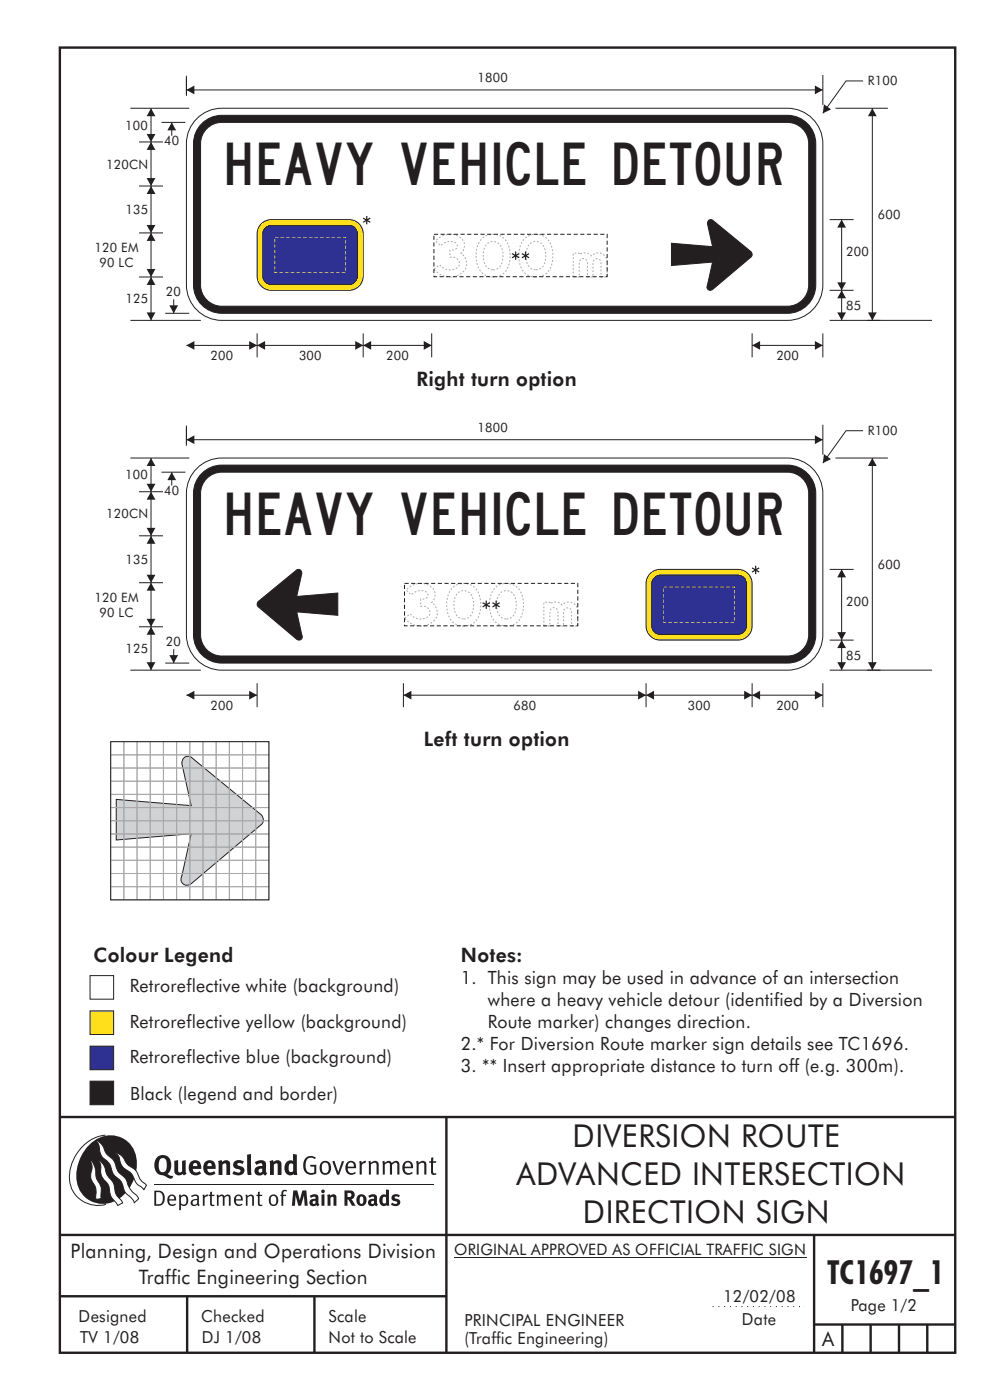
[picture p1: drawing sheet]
<svg xmlns="http://www.w3.org/2000/svg" width="210mm" height="297mm" viewBox="0 0 210 297" stroke-linecap="round" stroke-linejoin="round" font-family="sans-serif">
<g fill="none" stroke="#231f20" stroke-width=".51">
<path d="M12.7 10.1h189.9v276.9h-189.9zM12.7 237h189.8M94.7 236.9v50.1M12.7 262h190M12.7 275h82M39.7 275v12M66.7 275v12M172.7 262v25M172.7 281h30M178.7 281v6M184.7 281v6M190.7 281v6"/>
<path d="M196.7 281v6"/>
</g>
<path d="M151.2 277.2h19.5" fill="none" stroke="#231f20" stroke-width=".21" stroke-dasharray=".2 1" stroke-linecap="butt"/>
<path d="M96.3 266.7h74.7" fill="none" stroke="#231f20" stroke-width=".21"/>
<g fill="#231f20">
<path d="M64.9 245.6a1.61 1.61 0 0 1 2.1 0l-.2 .3a1.17 1.17 0 0 0-1.4-.2 1.17 1.17 0 0 0-.6 1.3 1.42 1.42 0 0 0 1.2 1.8l.7-.1v-1.2h-.8l-.1-.4h1.3v1.8a1.82 1.82 0 0 1-2.2 0 1.82 1.82 0 0 1-.6-2.1l.2-.7z" fill-rule="evenodd"/>
<path d="M68.2 246.5a1.77 1.77 0 0 0 .4 2.7 1.39 1.39 0 0 0 1.4-.5 1.39 1.39 0 0 0 .2-1.5 1.19 1.19 0 0 0-2-.7zM68.5 246.8a.83 .83 0 0 1 1 .1 .83 .83 0 0 1 .2 .9 .75 .75 0 0 1-.6 1.1 .75 .75 0 0 1-.8-.9v-.9z" fill-rule="evenodd"/>
<path d="M70.5 246.3h.4l.8 2.4 .8-2.4h.5l-1.1 2.9h-.4z" fill-rule="evenodd"/>
<path d="M73.6 246.7a1.74 1.74 0 0 0 .5 2.5l.9-.1 .5-.2-.2-.3a.89 .89 0 0 1-1.1 .2 .89 .89 0 0 1-.4-1h1.7a1.15 1.15 0 0 0-.4-1.4 1.15 1.15 0 0 0-1.5 .3zM74 246.8a.67 .67 0 0 1 .8-.1 .67 .67 0 0 1 .3 .8h-1.3z" fill-rule="evenodd"/>
<path d="M76.2 246.4l.4-.1 .1 .4 .5-.4h.5l-.2 .5a.61 .61 0 0 0-.8 .6v1.8h-.4z" fill-rule="evenodd"/>
<path d="M78.1 246.4l.5-.1 .1 .4a.89 .89 0 0 1 .9-.4 .89 .89 0 0 1 .7 .7v2.2h-.4v-2.2l-.1-.2-.3-.1-.8 .3v2.2h-.4z" fill-rule="evenodd"/>
<path d="M81.1 246.4l.4-.1 .1 .4a.83 .83 0 0 1 .8-.4 .83 .83 0 0 1 .7 .4 .86 .86 0 0 1 .9-.4 .86 .86 0 0 1 .7 .7v2.2h-.4l-.1-2.4a.5 .5 0 0 0-.8 .1l-.2 .2v2.1h-.5v-2.3l-.4-.2-.7 .3v2.2h-.4z" fill-rule="evenodd"/>
<path d="M85.7 246.7a1.74 1.74 0 0 0 .5 2.5l.9-.1 .5-.2-.2-.3a.89 .89 0 0 1-1.1 .2 .89 .89 0 0 1-.4-1h1.7a1.15 1.15 0 0 0-.5-1.4 1.15 1.15 0 0 0-1.4 .3zM86 246.8a.67 .67 0 0 1 .9-.1 .67 .67 0 0 1 .3 .8h-1.3z" fill-rule="evenodd"/>
<path d="M88.3 246.4l.4-.1 .1 .4a.89 .89 0 0 1 .9-.4 .89 .89 0 0 1 .7 .7v2.2h-.4v-2.2l-.1-.2-.3-.1-.8 .3v2.2h-.4z" fill-rule="evenodd"/>
<path d="M91.5 245.6l.4-.1v.8h.7l-.2 .4h-.5v2.1l.1 .1h.5l.1 .3a.71 .71 0 0 1-1.2-.6v-1.9h-.3v-.4h.3z" fill-rule="evenodd"/>
<path d="M37 246.3l.8-.2v2a.46 .46 0 0 0 .2 .6 .46 .46 0 0 0 .6-.2v-2.2l.8-.2v2.4l.2 .5-.6 .3-.2-.3a1.03 1.03 0 0 1-1.2 .3 1.03 1.03 0 0 1-.6-1.1z" fill-rule="evenodd"/>
<path d="M40.4 246.5a1.64 1.64 0 0 0 0 2.3 1.64 1.64 0 0 0 2.3 .1l-.4-.4a.78 .78 0 0 1-.9 .2 .78 .78 0 0 1-.5-.7h1.8a1.37 1.37 0 0 0-.6-1.7 1.37 1.37 0 0 0-1.7 .2zM41 246.9a.48 .48 0 0 1 .7-.1 .48 .48 0 0 1 .2 .6h-1z" fill-rule="evenodd"/>
<path d="M43.5 246.5a1.65 1.65 0 0 0-.2 2 1.65 1.65 0 0 0 1.9 .7l.5-.3-.3-.4a.78 .78 0 0 1-.9 .3 .78 .78 0 0 1-.5-.8h1.8a1.37 1.37 0 0 0-.6-1.7 1.37 1.37 0 0 0-1.7 .2zM44.1 246.9a.48 .48 0 0 1 .6-.1 .48 .48 0 0 1 .2 .6h-.9z" fill-rule="evenodd"/>
<path d="M46.3 246.3l.7-.2 .1 .4a.95 .95 0 0 1 1-.3 .95 .95 0 0 1 .7 .8v2.3h-.8v-2.3l-.3-.2-.5 .3v2.2h-.8z" fill-rule="evenodd"/>
<path d="M49.7 246.5a1.73 1.73 0 0 1 2-.1l-.2 .5-.6-.2a.42 .42 0 0 0-.6 .3l.2 .2a1.23 1.23 0 0 1 1.4 1.1 1.47 1.47 0 0 1-2.3 .9l-.3-.2 .3-.6 .7 .3a.47 .47 0 0 0 .7-.3 .87 .87 0 0 0-1-.5l-.4-.2-.1-.4z" fill-rule="evenodd"/>
<path d="M54.1 246.5l.3 .6 .3-.2a.62 .62 0 0 1 .9 .1v.4a1.21 1.21 0 0 0-1.3 .3 1.21 1.21 0 0 0-.2 1.3 1.19 1.19 0 0 0 1.7 0l.5 .4 .4-.5-.3-.3v-1.4a.96 .96 0 0 0-1.3-1.1zM55 248l.6-.1v.7a.43 .43 0 0 1-.6 .1 .43 .43 0 0 1 0-.7z" fill-rule="evenodd"/>
<path d="M57.2 246.3l.7-.2 .1 .4a.95 .95 0 0 1 1-.3 .95 .95 0 0 1 .7 .8v2.3h-.8v-2.3l-.3-.2-.5 .3v2.2h-.8z" fill-rule="evenodd"/>
<path d="M62.2 244.8v1.5a1.29 1.29 0 0 0-1.4 .2 1.29 1.29 0 0 0-.5 1.3 1.24 1.24 0 0 0 .5 1.3 1.24 1.24 0 0 0 1.5 0l.1 .2h.7l-.1-4.4zM61.5 246.9l.4-.1 .3 .2v1.5l-.3 .1a.48 .48 0 0 1-.6-.4 1.52 1.52 0 0 1 .2-1.3z" fill-rule="evenodd"/>
<path d="M52.4 245l.8-.2 .2 4.5h-.8l-.1-.2z" fill-rule="evenodd"/>
</g>
<path d="M22.4 240.8a9 9 0 0 0-7.4 10.9 6.2 6.2 0 0 0 7.5 3.8M32.7 251.4h59.4" fill="none" stroke="#231f20" stroke-width=".21"/>
<path d="M19.1 242.7a5.7 5.7 0 0 1 6.5-1.4 5.7 5.7 0 0 1 3.4 5.7 8.6 8.6 0 0 1-6.2 8.3 5.7 5.7 0 0 1-6.5-7 9.9 9.9 0 0 1 2.8-5.6z" fill-rule="evenodd" fill="#231f20"/>
<path d="M24.4 244.5a3.1 3.1 0 0 1 2.3 2.2l.8 .7a3.2 3.2 0 0 1 2 2.4l.4 .6 1.2 1.1-.6 .9-.2-.3a3.5 3.5 0 0 1-1.9-2.1 3.8 3.8 0 0 0-2.1-2.2 3.5 3.5 0 0 1-1-2.2zM20.4 241.9a3.4 3.4 0 0 1 1.9 2.4l.7 .9a3.3 3.3 0 0 1 1.7 2.6 4.4 4.4 0 0 0 1.7 2l.3 .3a6.1 6.1 0 0 0 2.5 3.7l.2 .5-.9 .9a6.1 6.1 0 0 0-1.9-2.3l-.4-.7a3.6 3.6 0 0 0-1.9-2.8l-.6-1a3.6 3.6 0 0 0-1.9-2.8 3.7 3.7 0 0 1-.8-2.4zM21 246.1a3.4 3.4 0 0 1 1.5 2.7l.6 1a3.8 3.8 0 0 1 1.4 3.1l.3 .7 1.2 1.6-1 .5-.5-.7a3.2 3.2 0 0 1-1.3-2.8 4.3 4.3 0 0 0-1.4-2.2 4.7 4.7 0 0 1-.5-3zM19.2 246.1a5.1 5.1 0 0 1 1.2 3.7l.3 .7a3.1 3.1 0 0 1 .7 2.9l.1 .9-1.1 .2-.1-.8a3.5 3.5 0 0 0-.9-3.3 3.6 3.6 0 0 1 .1-2.5z" fill-rule="evenodd" fill="#fff" stroke="#231f20" stroke-width=".21"/>
<g fill="#231f20">
<path d="M33.4 245.5a2.51 2.51 0 0 0 .4 3.7l.8 .1a2.78 2.78 0 0 0 2 .7l.2-.6h-.6l-.7-.3a2.56 2.56 0 0 0 0-3.8 1.83 1.83 0 0 0-2.1 .2zM34 245.8a.87 .87 0 0 1 1 .1 .87 .87 0 0 1 .4 .9v.4a1.17 1.17 0 0 1-.9 1.5l-.3-.1a2.38 2.38 0 0 1-.2-2.8z" fill-rule="evenodd"/>
<path d="M33.1 252.9v2.6a1.12 1.12 0 0 0 1.2-.3 1.12 1.12 0 0 0 .2-1.2l-.1-.5-.3-.5zM32.7 252.6h1.1a1.67 1.67 0 0 1 1.2 1.6 1.67 1.67 0 0 1-1.3 1.6h-1zM36.1 253.9l-.2 .5h1.1a.55 .55 0 0 0-.3-.6 .55 .55 0 0 0-.6 .1zM35.8 253.7a.95 .95 0 0 1 1.2-.1 .95 .95 0 0 1 .4 1.1h-1.5a.72 .72 0 0 0 .4 .8 .72 .72 0 0 0 .9-.2l.1 .3a1.15 1.15 0 0 1-1.5 0 1.15 1.15 0 0 1-.2-1.5zM38.4 254.1v1.1a.7 .7 0 0 0 .9 .2 .7 .7 0 0 0 .2-.9 .61 .61 0 0 0-.4-.7 .61 .61 0 0 0-.7 .3zM38 253.5l.3-.1 .1 .4a.95 .95 0 0 1 1.2-.2 .95 .95 0 0 1 .3 1.2 .92 .92 0 0 1-.5 .9 .92 .92 0 0 1-1-.1v1.1l-.4 .1zM40.9 254.8a.5 .5 0 0 0 .2 .8 .5 .5 0 0 0 .7-.4v-.6zM40.5 253.7a1 1 0 0 1 1.7 .3v1.4l.2 .2-.2 .3-.3-.4a.78 .78 0 0 1-1.4 0 .78 .78 0 0 1 .8-1.1h.5a.58 .58 0 0 0-.3-.7 .58 .58 0 0 0-.7 .2zM43 253.5l.3-.1 .1 .4 .3-.3 .5-.1-.2 .4a.52 .52 0 0 0-.6 .5v1.5h-.4zM44.6 252.9l.4-.1-.1 .7h.6l-.1 .2h-.5v1.5a.35 .35 0 0 0 .6 .3v.3a.57 .57 0 0 1-.6 .1 .57 .57 0 0 1-.3-.6v-1.6h-.3v-.2h.3zM45.9 253.5l.4-.1 .1 .4 .2-.2a.64 .64 0 0 1 1 .2 .7 .7 0 0 1 .8-.4 .7 .7 0 0 1 .5 .6v1.8h-.4v-1.7l-.2-.4-.7 .4v1.7h-.3v-1.7a.38 .38 0 0 0-.3-.4 .38 .38 0 0 0-.5 .2l-.1 .2v1.7h-.4zM50.2 253.9l-.2 .5h1.1a.55 .55 0 0 0-.2-.6 .55 .55 0 0 0-.7 .1zM49.9 253.7a.95 .95 0 0 1 1.2-.1 .95 .95 0 0 1 .4 1.1h-1.5a.72 .72 0 0 0 .4 .8 .72 .72 0 0 0 .9-.2l.1 .3a1.15 1.15 0 0 1-1.5 0 1.15 1.15 0 0 1-.2-1.5zM52.1 253.5l.3-.1 .1 .4a.72 .72 0 0 1 .8-.4 .72 .72 0 0 1 .6 .6v1.8h-.4v-1.6a.45 .45 0 0 0-.3-.5 .45 .45 0 0 0-.5 .2l-.2 .2v1.7h-.3zM54.7 252.9l.4-.1v.7h.6l-.1 .2h-.5v1.5a.35 .35 0 0 0 .5 .3v.3a.57 .57 0 0 1-.6 .1 .57 .57 0 0 1-.3-.6v-1.6h-.3v-.2h.3zM57.6 253.8l-.2 .8a.65 .65 0 0 0 .3 .8 .65 .65 0 0 0 .8-.2l.1-.1a.93 .93 0 0 0-.7-1.4zM57.3 253.7a1.12 1.12 0 0 1 1.4 0 1.12 1.12 0 0 1 .2 1.5 1.01 1.01 0 0 1-1.2 .6 1.01 1.01 0 0 1-.7-1.2zM59.9 252.6l.5-.2 .5 .1-.2 .3-.3-.1-.3 .2v.6h.6l-.1 .2h-.5v2.1h-.4v-2.1h-.2v-.2h.2zM62.2 252.5l-.3 3.3h.7l.1-2.3 .6 2.3h.5l.7-2.3 .1 2.3h.7l-.3-3.3h-.9l-.5 2.2-.5-2.2zM65.7 253.7l.3 .4a.51 .51 0 0 1 .5-.3 .51 .51 0 0 1 .4 .4v.1a.88 .88 0 0 0-1.1 .3 .88 .88 0 0 0 .2 1.2 .9 .9 0 0 0 1.1-.2l.3 .3 .4-.4-.3-.3v-1a.87 .87 0 0 0-.4-.9 .87 .87 0 0 0-1 .2zM66.4 254.8l.5-.1v.6l-.1 .1h-.3l-.2-.2zM68.2 253.4v2.4h.6v-2.5zM68.1 252.7a.4 .4 0 0 0 .8 0 .4 .4 0 0 0-.8 0zM69.4 253.5l.1 2.3h.6v-1.7a.33 .33 0 0 1 .4-.2 .33 .33 0 0 1 .2 .3v1.6h.7v-1.8a.75 .75 0 0 0-.6-.6 .75 .75 0 0 0-.8 .2v-.3zM73.1 252.5v3.3h.6v-1.4l.3 .3 .7 1.1h.7l-.9-1.4a.94 .94 0 0 0 .7-1 .94 .94 0 0 0-.9-.9zM73.7 253.1a.51 .51 0 0 1 .7 .1 .51 .51 0 0 1-.1 .7h-.6zM75.9 253.7a1.19 1.19 0 0 0-.1 1.7 1.19 1.19 0 0 0 1.7 0 1.19 1.19 0 0 0 0-1.6 1.19 1.19 0 0 0-1.6-.1zM76.5 253.9l.2-.1a.99 .99 0 0 1 0 1.6 1.06 1.06 0 0 1-.2-1.5zM78.1 253.7l.3 .4a.51 .51 0 0 1 .5-.3 .51 .51 0 0 1 .4 .4v.1a.88 .88 0 0 0-1.1 .3 .88 .88 0 0 0 .2 1.2 .9 .9 0 0 0 1.1-.2l.3 .3 .4-.4-.2-.3v-1a.87 .87 0 0 0-.5-.9 .87 .87 0 0 0-1 .2zM78.9 254.8l.4-.1v.6l-.1 .1h-.3l-.2-.2zM81.9 252.3v1.2a1.2 1.2 0 0 0-1.4 .6 1.2 1.2 0 0 0 .2 1.4l.5 .3 .8-.1v.1h.6l-.1-3.4zM81.4 253.9l.5 .1-.1 1.2a.46 .46 0 0 1-.5 0 .46 .46 0 0 1-.2-.6zM83.3 253.5a.79 .79 0 0 0-.2 1 .79 .79 0 0 0 1 .4 .33 .33 0 0 1 0 .5 .33 .33 0 0 1-.5-.1l-.5-.2-.2 .5a1.15 1.15 0 0 0 1.2 .3 1.15 1.15 0 0 0 .8-1 1.49 1.49 0 0 0-1.2-.8 .4 .4 0 0 1 .3-.3 .4 .4 0 0 1 .4 .1l.2 .1 .2-.4a1.47 1.47 0 0 0-1.5-.1z" fill-rule="evenodd"/>
</g>
<path d="M19.1 221.9h5v5h-5z" fill-rule="evenodd" fill="#2e3092" stroke="#231f20" stroke-width=".21"/>
<path d="M19.1 214.5h5v5h-5z" fill-rule="evenodd" fill="#ffdf1b" stroke="#231f20" stroke-width=".21"/>
<path d="M19.1 229.4h5v5h-5z" fill-rule="evenodd" fill="#231f20" stroke="#231f20" stroke-width=".21"/>
<path d="M19.1 207h5v5h-5z" fill-rule="evenodd" fill="#fff" stroke="#231f20" stroke-width=".21"/>
<path d="M24.7 169.6l15.9 1.3-2-8.9a1.31 1.31 0 0 1 .7-1.4 1.31 1.31 0 0 1 1.6 .3l14.2 11.7a1.48 1.48 0 0 1 .1 2.5l-14.5 12.3a1.31 1.31 0 0 1-1.8 .2 1.31 1.31 0 0 1-.3-1.8l2-8.9-15.9 1.3z" fill-rule="evenodd" fill="#d1d2d4" stroke="#231f20" stroke-width=".21"/>
<g fill="none" stroke="#a8a9ad" stroke-width=".21">
<path d="M23.5 157.3h2.8v2.8h-2.8zM26.3 157.3h2.8v2.8h-2.8zM29.1 157.3h2.8v2.8h-2.8zM31.9 157.3h2.8v2.8h-2.8zM34.7 157.3h2.8v2.8h-2.8zM37.5 157.3h2.8v2.8h-2.8zM40.3 157.3h2.8v2.8h-2.8zM43.1 157.3h2.8v2.8h-2.8zM45.9 157.3h2.8v2.8h-2.8zM48.7 157.3h2.7v2.8h-2.7zM51.4 157.3h2.8v2.8h-2.8zM54.2 157.3h2.8v2.8h-2.8z"/>
<path d="M23.5 160.1h2.8v2.8h-2.8zM23.5 162.9h2.8v2.8h-2.8zM23.5 165.7h2.8v2.8h-2.8zM23.5 168.5h2.8v2.8h-2.8zM23.5 171.3h2.8v2.8h-2.8zM23.5 174.1h2.8v2.8h-2.8zM23.5 176.9h2.8v2.8h-2.8zM23.5 179.7h2.8v2.8h-2.8zM26.3 160.1h2.8v2.8h-2.8zM26.3 162.9h2.8v2.8h-2.8zM26.3 165.7h2.8v2.8h-2.8zM26.3 168.5h2.8v2.8h-2.8z"/>
<path d="M26.3 171.3h2.8v2.8h-2.8zM26.3 174.1h2.8v2.8h-2.8zM26.3 176.9h2.8v2.8h-2.8zM26.3 179.7h2.8v2.8h-2.8zM29.1 160.1h2.8v2.8h-2.8zM29.1 162.9h2.8v2.8h-2.8zM29.1 165.7h2.8v2.8h-2.8zM29.1 168.5h2.8v2.8h-2.8zM29.1 171.3h2.8v2.8h-2.8zM29.1 174.1h2.8v2.8h-2.8zM29.1 176.9h2.8v2.8h-2.8zM29.1 179.7h2.8v2.8h-2.8z"/>
<path d="M31.9 160.1h2.8v2.8h-2.8zM31.9 162.9h2.8v2.8h-2.8zM31.9 165.7h2.8v2.8h-2.8zM31.9 168.5h2.8v2.8h-2.8zM31.9 171.3h2.8v2.8h-2.8zM31.9 174.1h2.8v2.8h-2.8zM31.9 176.9h2.8v2.8h-2.8zM31.9 179.7h2.8v2.8h-2.8zM34.7 160.1h2.8v2.8h-2.8zM34.7 162.9h2.8v2.8h-2.8zM34.7 165.7h2.8v2.8h-2.8zM34.7 168.5h2.8v2.8h-2.8z"/>
<path d="M34.7 171.3h2.8v2.8h-2.8zM34.7 174.1h2.8v2.8h-2.8zM34.7 176.9h2.8v2.8h-2.8zM34.7 179.7h2.8v2.8h-2.8zM37.5 160.1h2.8v2.8h-2.8zM37.5 162.9h2.8v2.8h-2.8zM37.5 165.7h2.8v2.8h-2.8zM37.5 168.5h2.8v2.8h-2.8zM37.5 171.3h2.8v2.8h-2.8zM37.5 174.1h2.8v2.8h-2.8zM37.5 176.9h2.8v2.8h-2.8zM37.5 179.7h2.8v2.8h-2.8z"/>
<path d="M40.3 160.1h2.8v2.8h-2.8zM40.3 162.9h2.8v2.8h-2.8zM40.3 165.7h2.8v2.8h-2.8zM40.3 168.5h2.8v2.8h-2.8zM40.3 171.3h2.8v2.8h-2.8zM40.3 174.1h2.8v2.8h-2.8zM40.3 176.9h2.8v2.8h-2.8zM40.3 179.7h2.8v2.8h-2.8zM43.1 160.1h2.8v2.8h-2.8zM43.1 162.9h2.8v2.8h-2.8zM43.1 165.7h2.8v2.8h-2.8zM43.1 168.5h2.8v2.8h-2.8z"/>
<path d="M43.1 171.3h2.8v2.8h-2.8zM43.1 174.1h2.8v2.8h-2.8zM43.1 176.9h2.8v2.8h-2.8zM43.1 179.7h2.8v2.8h-2.8zM45.9 160.1h2.8v2.8h-2.8zM45.9 162.9h2.8v2.8h-2.8zM45.9 165.7h2.8v2.8h-2.8zM45.9 168.5h2.8v2.8h-2.8zM45.9 171.3h2.8v2.8h-2.8zM45.9 174.1h2.8v2.8h-2.8zM45.9 176.9h2.8v2.8h-2.8zM45.9 179.7h2.8v2.8h-2.8z"/>
<path d="M48.7 160.1h2.7v2.8h-2.7zM48.7 162.9h2.7v2.8h-2.7zM48.7 165.7h2.7v2.8h-2.7zM48.7 168.5h2.7v2.8h-2.7zM48.7 171.3h2.7v2.8h-2.7zM48.7 174.1h2.7v2.8h-2.7zM48.7 176.9h2.7v2.8h-2.7zM48.7 179.7h2.7v2.8h-2.7zM51.4 160.1h2.8v2.8h-2.8zM51.4 162.9h2.8v2.8h-2.8zM51.4 165.7h2.8v2.8h-2.8zM51.4 168.5h2.8v2.8h-2.8z"/>
<path d="M51.4 171.3h2.8v2.8h-2.8zM51.4 174.1h2.8v2.8h-2.8zM51.4 176.9h2.8v2.8h-2.8zM51.4 179.7h2.8v2.8h-2.8zM54.2 160.1h2.8v2.8h-2.8zM54.2 162.9h2.8v2.8h-2.8zM54.2 165.7h2.8v2.8h-2.8zM54.2 168.5h2.8v2.8h-2.8zM54.2 171.3h2.8v2.8h-2.8zM54.2 174.1h2.8v2.8h-2.8zM54.2 176.9h2.8v2.8h-2.8zM54.2 179.7h2.8v2.8h-2.8z"/>
<path d="M23.5 182.5h2.8v2.8h-2.8zM23.5 185.3h2.8v2.8h-2.8zM23.5 188.1h2.8v2.8h-2.8zM26.3 182.5h2.8v2.8h-2.8zM26.3 185.3h2.8v2.8h-2.8zM26.3 188.1h2.8v2.8h-2.8zM29.1 182.5h2.8v2.8h-2.8zM29.1 185.3h2.8v2.8h-2.8zM29.1 188.1h2.8v2.8h-2.8zM31.9 182.5h2.8v2.8h-2.8zM31.9 185.3h2.8v2.8h-2.8zM31.9 188.1h2.8v2.8h-2.8z"/>
<path d="M34.7 182.5h2.8v2.8h-2.8zM34.7 185.3h2.8v2.8h-2.8zM34.7 188.1h2.8v2.8h-2.8zM37.5 182.5h2.8v2.8h-2.8zM37.5 185.3h2.8v2.8h-2.8zM37.5 188.1h2.8v2.8h-2.8zM40.3 182.5h2.8v2.8h-2.8zM40.3 185.3h2.8v2.8h-2.8zM40.3 188.1h2.8v2.8h-2.8zM43.1 182.5h2.8v2.8h-2.8zM43.1 185.3h2.8v2.8h-2.8zM43.1 188.1h2.8v2.8h-2.8z"/>
<path d="M45.9 182.5h2.8v2.8h-2.8zM45.9 185.3h2.8v2.8h-2.8zM45.9 188.1h2.8v2.8h-2.8zM48.7 182.5h2.7v2.8h-2.7zM48.7 185.3h2.7v2.8h-2.7zM48.7 188.1h2.7v2.8h-2.7zM51.4 182.5h2.8v2.8h-2.8zM51.4 185.3h2.8v2.8h-2.8zM51.4 188.1h2.8v2.8h-2.8zM54.2 182.5h2.8v2.8h-2.8zM54.2 185.3h2.8v2.8h-2.8zM54.2 188.1h2.8v2.8h-2.8z"/>
</g>
<path d="M23.5 157.3h33.5v33.6h-33.5z" fill="none" stroke="#231f20" stroke-width=".21"/>
<path d="M41.4 99.8a7.5 7.5 0 0 1 5.6-2.6h120a7.5 7.5 0 0 1 7.5 7.5v30a7.5 7.5 0 0 1-7.5 7.5h-120a7.5 7.5 0 0 1-7.5-7.5v-30a7.5 7.5 0 0 1 1.9-4.9z" fill-rule="evenodd" fill="#fff" stroke="#231f20" stroke-width=".21"/>
<path d="M42.8 100.4a6 6 0 0 1 4.2-1.7h120a6 6 0 0 1 6 6v30a6 6 0 0 1-6 6h-120a6 6 0 0 1-6-6v-30a6 6 0 0 1 1.8-4.3z" fill-rule="evenodd" fill="#231f20" stroke="#231f20" stroke-width=".21"/>
<path d="M43.6 101.8a4.5 4.5 0 0 1 3.4-1.6h120a4.5 4.5 0 0 1 4.5 4.5v30a4.5 4.5 0 0 1-4.5 4.5h-120a4.5 4.5 0 0 1-4.5-4.5v-30a4.5 4.5 0 0 1 1.1-2.9z" fill-rule="evenodd" fill="#fff" stroke="#231f20" stroke-width=".21"/>
<path d="M54.8 127.6l8-6.6a.71 .71 0 0 1 .9-.1 .71 .71 0 0 1 .3 .7l-1.1 4.9 8.8-.7v4.7l-8.8-.7 1.1 4.9a.72 .72 0 0 1-.2 1 .72 .72 0 0 1-.9-.1l-8.2-6.9-.2-.4z" fill-rule="evenodd" fill="#231f20" stroke="#231f20" stroke-width=".21"/>
<path d="M39.5 93.3h135" fill="none" stroke="#231f20" stroke-width=".21"/>
<g fill="#231f20">
<path d="M39.5 93.3l1.7-.9v1.8z"/>
<path d="M172.9 92.4l1.6 .9-1.6 .9z"/>
</g>
<path d="M39.5 90.3v4.3M183.1 91.4h-3.6l-5 6.8M27.7 142.2h14.9" fill="none" stroke="#231f20" stroke-width=".21"/>
<path d="M174.8 96.3l1.5 1.1-1.8 .8z" fill="#231f20"/>
<path d="M27.7 97.2h12.4M39.5 90.8v3.3M174.5 90.1v6.4M176 135.8h5.1M178.5 120.8v15M35.1 140.7h5M176 142.2h21.7" fill="none" stroke="#231f20" stroke-width=".21"/>
<g fill="#231f20">
<path d="M178.5 120.8l1 1.7h-1.9z"/>
<path d="M177.6 134.1h1.9l-1 1.7z"/>
</g>
<path d="M185 97.2v45" fill="none" stroke="#231f20" stroke-width=".21"/>
<g fill="#231f20">
<path d="M185 97.2l1 1.7h-1.9z"/>
<path d="M184.1 140.5h1.9l-1 1.7z"/>
</g>
<path d="M176 120.8h5.1M178.5 135.8v6.4" fill="none" stroke="#231f20" stroke-width=".21"/>
<g fill="#231f20">
<path d="M177.6 140.5h1.9l-1 1.7z"/>
<path d="M178.5 135.8l1 1.7h-1.9z"/>
</g>
<path d="M177.2 97.2h11.1M39.5 147.5h15" fill="none" stroke="#231f20" stroke-width=".21"/>
<g fill="#231f20">
<path d="M39.5 147.5l1.7-1v1.9z"/>
<path d="M52.9 146.5l1.6 1-1.6 .9z"/>
</g>
<path d="M32 133v9.2" fill="none" stroke="#231f20" stroke-width=".21"/>
<g fill="#231f20">
<path d="M32 133l1 1.7h-1.9z"/>
<path d="M31.1 140.5h1.9l-1 1.7z"/>
</g>
<path d="M36.8 137.7v3" fill="none" stroke="#231f20" stroke-width=".21"/>
<path d="M35.9 139h1.9l-1 1.7z" fill="#231f20"/>
<path d="M36.4 100.2v2.8" fill="none" stroke="#231f20" stroke-width=".21"/>
<path d="M36.4 100.2l1 1.7h-1.9z" fill="#231f20"/>
<path d="M29.5 113.7h5.1M29.5 104.3h5.1M34.3 100.2h5M29.5 133h5.1M29.5 123.6h5.1M32 123.6v9.4M54.5 144.9v5.1" fill="none" stroke="#231f20" stroke-width=".21"/>
<g fill="#231f20">
<path d="M31.1 131.3h1.9l-1 1.7z"/>
<path d="M32 123.6l1 1.7h-1.9z"/>
</g>
<path d="M32 113.7v9.9" fill="none" stroke="#231f20" stroke-width=".21"/>
<g fill="#231f20">
<path d="M32 113.7l1 1.7h-1.9z"/>
<path d="M31.1 121.9h1.9l-1 1.7z"/>
</g>
<path d="M32 104.3v9.4" fill="none" stroke="#231f20" stroke-width=".21"/>
<g fill="#231f20">
<path d="M31.1 112h1.9l-1 1.7z"/>
<path d="M32 104.3l1 1.7h-1.9z"/>
</g>
<path d="M32 97.2v7.1" fill="none" stroke="#231f20" stroke-width=".21"/>
<g fill="#231f20">
<path d="M32 97.2l1 1.7h-1.9z"/>
<path d="M31.1 102.6h1.9l-1 1.7z"/>
</g>
<path d="M137 144.9v5.1M137 147.5h22.5M159.5 144.9v5.1" fill="none" stroke="#231f20" stroke-width=".21"/>
<g fill="#231f20">
<path d="M157.9 146.5l1.6 1-1.6 .9z"/>
<path d="M137 147.5l1.7-1v1.9z"/>
</g>
<path d="M159.5 147.5h15" fill="none" stroke="#231f20" stroke-width=".21"/>
<g fill="#231f20">
<path d="M172.9 146.5l1.6 1-1.6 .9z"/>
<path d="M159.5 147.5l1.7-1v1.9z"/>
</g>
<path d="M85.6 144.9v5.1M85.6 147.5h51.4M174.5 144.9v5.1" fill="none" stroke="#231f20" stroke-width=".21"/>
<g fill="#231f20">
<path d="M135.4 146.5l1.6 1-1.6 .9z"/>
<path d="M85.6 147.5l1.7-1v1.9z"/>
</g>
<path d="M85.8 123.8h36.8v9h-36.8z" fill="none" stroke="#231f20" stroke-width=".21" stroke-dasharray=".9 .5" stroke-linecap="butt"/>
<g fill="#231f20">
<path d="M102.4 127.7l.6 .4v-.7h.3v.7l.5-.4 .2 .3-.6 .3 .6 .3-.2 .3-.5-.4v.7h-.3v-.7l-.6 .4-.1-.3 .6-.3-.6-.3z" fill-rule="evenodd"/>
<path d="M104.5 127.7l.6 .4v-.7h.3v.7l.5-.4 .2 .3-.6 .3 .6 .3-.2 .3-.5-.4v.7h-.3v-.7l-.6 .4-.1-.3 .6-.3-.6-.3z" fill-rule="evenodd"/>
<path d="M159.6 120.4l.6 .3v-.7h.2v.7l.6-.3 .1 .2-.6 .3 .6 .3-.1 .3-.6-.4v.7h-.2v-.7l-.6 .4-.1-.3 .5-.3-.5-.3z" fill-rule="evenodd"/>
</g>
<path d="M137.7 121.9a3 3 0 0 1 2.3-1.1h16.5a3 3 0 0 1 3 3v9a3 3 0 0 1-3 3h-16.5a3 3 0 0 1-3-3v-9l.1-.7z" fill-rule="evenodd" fill="#ffdf1b"/>
<path d="M137.7 121.9a3 3 0 0 1 2.3-1.1h16.5a3 3 0 0 1 3 3v9a3 3 0 0 1-3 3h-16.5a3 3 0 0 1-3-3v-9l.1-.7z" fill="none" stroke="#231f20" stroke-width=".21"/>
<path d="M138.8 122.5l.8-.4 .4-.1h16.5a1.81 1.81 0 0 1 1.8 1.8v9a1.81 1.81 0 0 1-1.8 1.8h-16.5a1.81 1.81 0 0 1-1.8-1.8v-9l.1-.5z" fill-rule="evenodd" fill="#2e3092"/>
<path d="M138.8 122.5l.8-.4 .4-.1h16.5a1.81 1.81 0 0 1 1.8 1.8v9a1.81 1.81 0 0 1-1.8 1.8h-16.5a1.81 1.81 0 0 1-1.8-1.8v-9l.1-.5z" fill="none" stroke="#231f20" stroke-width=".21"/>
<path d="M140.8 124.5h.7v.1h-.7zM142 124.5h.7v.1h-.7zM143.2 124.5h.7v.1h-.7zM144.4 124.5h.8v.1h-.8zM145.6 124.5h.8v.1h-.8zM146.8 124.5h.8v.1h-.8zM148 124.5h.8v.1h-.8zM149.2 124.5h.8v.1h-.8zM150.4 124.5h.8v.1h-.8zM151.6 124.5h.8v.1h-.8zM152.8 124.5h.8v.1h-.8zM154 124.5h.8v.1h-.8zM155.2 124.5h.7l-.7 .1zM155.7 124.5h.2v.2h-.2zM155.7 125.1h.2v.8h-.2zM155.7 126.3h.2v.7h-.2zM155.7 127.5h.2v.7h-.2zM155.7 128.6h.2v.7h-.2zM155.7 129.8h.2v.7h-.2zM155.7 130.9h.2v.8h-.2zM155 132h.7v.1h-.7zM153.8 132h.7v.1h-.7zM152.6 132h.7v.1h-.7zM151.4 132h.7v.1h-.7zM150.2 132h.7v.1h-.7zM149 132h.7v.1h-.7zM147.8 132h.7v.1h-.7zM146.6 132h.7v.1h-.7zM145.4 132h.7v.1h-.7zM144.2 132h.7v.1h-.7zM143 132h.7v.1h-.7zM141.8 132h.7v.1h-.7zM140.7 132h.6v.1zM140.7 131.8h.2v.2h-.2zM140.7 130.7h.2v.7h-.2zM140.7 129.5h.2v.7h-.2zM140.7 128.4h.2v.7h-.2zM140.7 127.2h.2v.7h-.2zM140.7 126h.2v.8h-.2zM140.7 124.9h.2v.7h-.2z" fill="#ffdf1b"/>
<path d="M42.1 24.8a7.5 7.5 0 0 1 4.9-1.8h120a7.5 7.5 0 0 1 7.5 7.5v30a7.5 7.5 0 0 1-7.5 7.5h-120a7.5 7.5 0 0 1-7.5-7.5v-30a7.5 7.5 0 0 1 2.6-5.7z" fill-rule="evenodd" fill="#fff" stroke="#231f20" stroke-width=".21"/>
<path d="M42.8 26.2a6 6 0 0 1 4.2-1.7h120a6 6 0 0 1 6 6v30a6 6 0 0 1-6 6h-120a6 6 0 0 1-6-6v-30a6 6 0 0 1 1.8-4.3z" fill-rule="evenodd" fill="#231f20" stroke="#231f20" stroke-width=".21"/>
<path d="M43.6 27.6a4.5 4.5 0 0 1 3.4-1.6h120a4.5 4.5 0 0 1 4.5 4.5v30a4.5 4.5 0 0 1-4.5 4.5h-120a4.5 4.5 0 0 1-4.5-4.5v-30a4.5 4.5 0 0 1 1.1-2.9z" fill-rule="evenodd" fill="#fff" stroke="#231f20" stroke-width=".21"/>
<path d="M142.4 51.6l8.8 .7-1.1-4.9a.71 .71 0 0 1 .3-.7 .71 .71 0 0 1 .8 0l7.9 6.6a.81 .81 0 0 1 .1 1.3l-8 6.8a.72 .72 0 0 1-1 .1 .72 .72 0 0 1-.1-1l1.1-4.9-8.8 .7z" fill-rule="evenodd" fill="#231f20" stroke="#231f20" stroke-width=".21"/>
<path d="M39.5 19.1h135" fill="none" stroke="#231f20" stroke-width=".21"/>
<g fill="#231f20">
<path d="M39.5 19.1l1.7-.9v1.8z"/>
<path d="M172.9 18.2l1.6 .9-1.6 .9z"/>
</g>
<path d="M39.5 16.1v4.2M174.5 15.9v6.3M27.7 23h12.4M178.5 46.6v15M27.7 68h14.9M35.1 66.5h5M176 68h21.7M176 61.6h5.1" fill="none" stroke="#231f20" stroke-width=".21"/>
<g fill="#231f20">
<path d="M178.5 46.6l1 1.7h-1.9z"/>
<path d="M177.6 59.9h1.9l-1 1.7z"/>
</g>
<path d="M185 23v45" fill="none" stroke="#231f20" stroke-width=".21"/>
<g fill="#231f20">
<path d="M185 23l1 1.7h-1.9z"/>
<path d="M184.1 66.3h1.9l-1 1.7z"/>
</g>
<path d="M176 46.6h5.1M178.5 61.6v6.4" fill="none" stroke="#231f20" stroke-width=".21"/>
<g fill="#231f20">
<path d="M177.6 66.3h1.9l-1 1.7z"/>
<path d="M178.5 61.6l1 1.7h-1.9z"/>
</g>
<path d="M177.2 23h11.1M39.5 73.3h15" fill="none" stroke="#231f20" stroke-width=".21"/>
<g fill="#231f20">
<path d="M39.5 73.3l1.7-1v1.9z"/>
<path d="M52.9 72.3l1.6 1-1.6 .9z"/>
</g>
<path d="M32 58.8v9.2" fill="none" stroke="#231f20" stroke-width=".21"/>
<g fill="#231f20">
<path d="M32 58.8l1 1.7h-1.9z"/>
<path d="M31.1 66.3h1.9l-1 1.7z"/>
</g>
<path d="M36.8 63.5v3" fill="none" stroke="#231f20" stroke-width=".21"/>
<path d="M35.9 64.8h1.9l-1 1.7z" fill="#231f20"/>
<path d="M36.4 26v2.8" fill="none" stroke="#231f20" stroke-width=".21"/>
<path d="M36.4 26l1 1.7h-1.9z" fill="#231f20"/>
<path d="M29.5 39.5h5.1M29.5 30.1h5.1M34.3 26h5M29.5 58.8h5.1M29.5 49.4h5.1M32 49.4v9.4M54.5 70.7v5.1" fill="none" stroke="#231f20" stroke-width=".21"/>
<g fill="#231f20">
<path d="M31.1 57.1h1.9l-1 1.7z"/>
<path d="M32 49.4l1 1.7h-1.9z"/>
</g>
<path d="M32 39.5v9.9" fill="none" stroke="#231f20" stroke-width=".21"/>
<g fill="#231f20">
<path d="M32 39.5l1 1.7h-1.9z"/>
<path d="M31.1 47.7h1.9l-1 1.7z"/>
</g>
<path d="M32 30.1v9.4" fill="none" stroke="#231f20" stroke-width=".21"/>
<g fill="#231f20">
<path d="M31.1 37.8h1.9l-1 1.7z"/>
<path d="M32 30.1l1 1.7h-1.9z"/>
</g>
<path d="M32 23v7.1" fill="none" stroke="#231f20" stroke-width=".21"/>
<g fill="#231f20">
<path d="M32 23l1 1.7h-1.9z"/>
<path d="M31.1 28.4h1.9l-1 1.7z"/>
</g>
<path d="M54.5 73.3h22.5M77 70.7v5.1M159.5 70.7v5.1" fill="none" stroke="#231f20" stroke-width=".21"/>
<g fill="#231f20">
<path d="M75.4 72.3l1.6 1-1.6 .9z"/>
<path d="M54.5 73.3l1.7-1v1.9z"/>
</g>
<path d="M159.5 73.3h15" fill="none" stroke="#231f20" stroke-width=".21"/>
<g fill="#231f20">
<path d="M172.9 72.3l1.6 1-1.6 .9z"/>
<path d="M159.5 73.3l1.7-1v1.9z"/>
</g>
<path d="M77 73.3h14.6M91.6 70.7v5.1M174.5 70.7v5.1" fill="none" stroke="#231f20" stroke-width=".21"/>
<g fill="#231f20">
<path d="M77 73.3l1.7-1v1.9z"/>
<path d="M89.9 72.3l1.7 1-1.7 .9z"/>
</g>
<path d="M183.1 17.2h-3.6l-5 6.8" fill="none" stroke="#231f20" stroke-width=".21"/>
<path d="M174.8 22.1l1.5 1.1-1.8 .8z" fill="#231f20"/>
<path d="M92 49.7h36.8v9h-36.8z" fill="none" stroke="#231f20" stroke-width=".21" stroke-dasharray=".9 .5" stroke-linecap="butt"/>
<g fill="#231f20">
<path d="M108.7 53.7l.6 .3-.1-.6h.3v.6l.6-.3 .1 .2-.6 .3 .6 .4-.1 .2-.6-.3v.6h-.3v-.6l-.5 .3-.2-.2 .6-.4-.6-.3z" fill-rule="evenodd"/>
<path d="M110.8 53.7l.5 .3v-.6h.3v.6l.6-.3 .1 .2-.6 .3 .6 .4-.1 .2-.6-.3v.6h-.3v-.6l-.5 .3-.2-.2 .6-.4-.6-.3z" fill-rule="evenodd"/>
<path d="M77.1 46.2l.6 .3v-.7h.2v.7l.6-.3 .1 .2-.6 .3 .6 .3-.1 .3-.6-.4v.7h-.2v-.7l-.6 .4-.1-.3 .5-.3-.5-.3z" fill-rule="evenodd"/>
</g>
<path d="M55.7 47.3l1.2-.6 .6-.1h16.5a3 3 0 0 1 3 3v9a3 3 0 0 1-3 3h-16.5a3 3 0 0 1-3-3v-9a3 3 0 0 1 1.2-2.3z" fill-rule="evenodd" fill="#ffdf1b"/>
<path d="M55.7 47.3l1.2-.6 .6-.1h16.5a3 3 0 0 1 3 3v9a3 3 0 0 1-3 3h-16.5a3 3 0 0 1-3-3v-9a3 3 0 0 1 1.2-2.3z" fill="none" stroke="#231f20" stroke-width=".21"/>
<path d="M56.3 48.3l.8-.4 .4-.1h16.5a1.81 1.81 0 0 1 1.8 1.8v9a1.81 1.81 0 0 1-1.8 1.8h-16.5a1.81 1.81 0 0 1-1.8-1.8v-9l.1-.5z" fill-rule="evenodd" fill="#2e3092"/>
<path d="M56.3 48.3l.8-.4 .4-.1h16.5a1.81 1.81 0 0 1 1.8 1.8v9a1.81 1.81 0 0 1-1.8 1.8h-16.5a1.81 1.81 0 0 1-1.8-1.8v-9l.1-.5z" fill="none" stroke="#231f20" stroke-width=".21"/>
<path d="M58.3 50.3h.7v.1h-.7zM59.5 50.3h.7v.1h-.7zM60.7 50.3h.7v.1h-.7zM61.9 50.3h.8v.1h-.8zM63.1 50.3h.8v.1h-.8zM64.3 50.3h.8v.1h-.8zM65.5 50.3h.8v.1h-.8zM66.7 50.3h.8v.1h-.8zM67.9 50.3h.8v.1h-.8zM69.1 50.3h.8v.1h-.8zM70.3 50.3h.8v.1h-.8zM71.5 50.3h.8v.1h-.8zM72.7 50.3h.7l-.7 .1zM73.2 50.3h.2v.2h-.2zM73.2 50.9h.2v.8h-.2zM73.2 52.1h.2v.7h-.2zM73.2 53.3h.2v.7h-.2zM73.2 54.4h.2v.7h-.2zM73.2 55.6h.2v.7h-.2zM73.2 56.7h.2v.8h-.2zM72.5 57.8h.7v.1h-.7zM71.3 57.8h.7v.1h-.7zM70.1 57.8h.7v.1h-.7zM68.9 57.8h.7v.1h-.7zM67.7 57.8h.7v.1h-.7zM66.5 57.8h.7v.1h-.7zM65.3 57.8h.7v.1h-.7zM64.1 57.8h.7v.1h-.7zM62.9 57.8h.7v.1h-.7zM61.7 57.8h.7v.1h-.7zM60.5 57.8h.7v.1h-.7zM59.3 57.8h.7v.1h-.7zM58.2 57.8h.6v.1zM58.2 57.6h.2v.2h-.2zM58.2 56.5h.2v.7h-.2zM58.2 55.3h.2v.7h-.2zM58.2 54.1h.2v.8h-.2zM58.2 53h.2v.7h-.2zM58.2 51.8h.2v.8h-.2zM58.2 50.7h.2v.7h-.2z" fill="#ffdf1b"/>
<g font-size="9" fill="#231f20">
<text x="48.2" y="39.3">HEAVY VEHICLE DETOUR</text>
<text x="48.2" y="113.5">HEAVY VEHICLE DETOUR</text>
</g>
<g font-size="8.7" fill="#a8a9ad">
<text x="92" y="58.6">300</text>
<text x="85.8" y="132.7">300</text>
</g>
<text font-size="7.1" fill="#231f20" x="175.5" y="272.4">TC1697_1</text>
<g font-size="6.8" fill="#a8a9ad">
<text x="121.6" y="58.8">m</text>
<text x="115.4" y="132.8">m</text>
</g>
<g font-size="6.7" fill="#231f20">
<text x="121.4" y="243.4">DIVERSION ROUTE</text>
<text x="109.6" y="251.4">ADVANCED INTERSECTION</text>
<text x="123.6" y="259.5">DIRECTION SIGN</text>
</g>
<g font-size="4.2" fill="#231f20">
<text x="88.3" y="82">Right turn option</text>
<text x="89.9" y="158.2">Left turn option</text>
<text x="19.8" y="204.1">Colour Legend</text>
<text x="97.7" y="204.1">Notes:</text>
<text x="15" y="266.8">Planning, Design and Operations Division</text>
<text x="29.4" y="272.4">Traffic Engineering Section</text>
<text x="174.4" y="285.6">A</text>
</g>
<g font-size="3.9" fill="#231f20">
<text x="97.7" y="208.8">1. This sign may be used in advance of an intersection</text>
<text x="27.5" y="210.5">Retroreflective white (background)</text>
<text x="103.5" y="213.5">where a heavy vehicle detour (identified by a Diversion</text>
<text x="27.5" y="218">Retroreflective yellow (background)</text>
<text x="103.5" y="218.1">Route marker) changes direction.</text>
<text x="27.5" y="225.5">Retroreflective blue (background)</text>
<text x="97.7" y="227.4">3. ** Insert appropriate distance to turn off (e.g. 300m).</text>
<text x="97.7" y="222.8">2.* For Diversion Route marker sign details see TC1696.</text>
<text x="27.6" y="233.4">Black (legend and border)</text>
</g>
<g font-size="3.5" fill="#231f20">
<text x="16.7" y="280.4">Designed</text>
<text x="42.7" y="280.4">Checked</text>
<text x="69.7" y="280.4">Scale</text>
<text x="98.5" y="281.3">PRINCIPAL ENGINEER</text>
<text x="153.4" y="276.2">12/02/08</text>
<text x="157.4" y="281">Date</text>
<text x="180.5" y="278.1">Page 1/2</text>
<text x="17" y="284.8">TV 1/08</text>
<text x="42.8" y="284.8">DJ 1/08</text>
<text x="69.7" y="285">Not to Scale</text>
<text x="98.5" y="285.1">(Traffic Engineering)</text>
</g>
<text font-size="3.4" fill="#231f20" x="96.3" y="266.3">ORIGINAL APPROVED AS OFFICIAL TRAFFIC SIGN</text>
<g font-size="2.7" fill="#231f20">
<text x="101.3" y="17.5">1800</text>
<text x="184.1" y="18.1">R100</text>
<text x="26.5" y="27.5">100</text>
<text x="22.5" y="35.8">120CN</text>
<text x="34.8" y="30.7">40</text>
<text x="26.6" y="45.4">135</text>
<text x="186.2" y="46.4">600</text>
<text x="20.1" y="53.4">120 EM</text>
<text x="21.1" y="56.7">90 LC</text>
<text x="179.5" y="54.3">200</text>
<text x="26.6" y="64.3">125</text>
<text x="35.2" y="62.8">20</text>
<text x="179.5" y="65.7">85</text>
<text x="44.7" y="76.4">200</text>
<text x="63.4" y="76.4">300</text>
<text x="81.9" y="76.4">200</text>
<text x="164.7" y="76.4">200</text>
<text x="101.3" y="91.7">1800</text>
<text x="184.1" y="92.3">R100</text>
<text x="26.5" y="101.7">100</text>
<text x="34.8" y="105">40</text>
<text x="22.5" y="110">120CN</text>
<text x="26.6" y="119.6">135</text>
<text x="186.2" y="120.6">600</text>
<text x="20.1" y="127.6">120 EM</text>
<text x="21.1" y="130.9">90 LC</text>
<text x="179.5" y="128.5">200</text>
<text x="35.2" y="137">20</text>
<text x="26.6" y="138.5">125</text>
<text x="179.5" y="139.9">85</text>
<text x="44.7" y="150.6">200</text>
<text x="108.9" y="150.6">680</text>
<text x="145.9" y="150.6">300</text>
<text x="164.7" y="150.6">200</text>
</g>
</svg>
